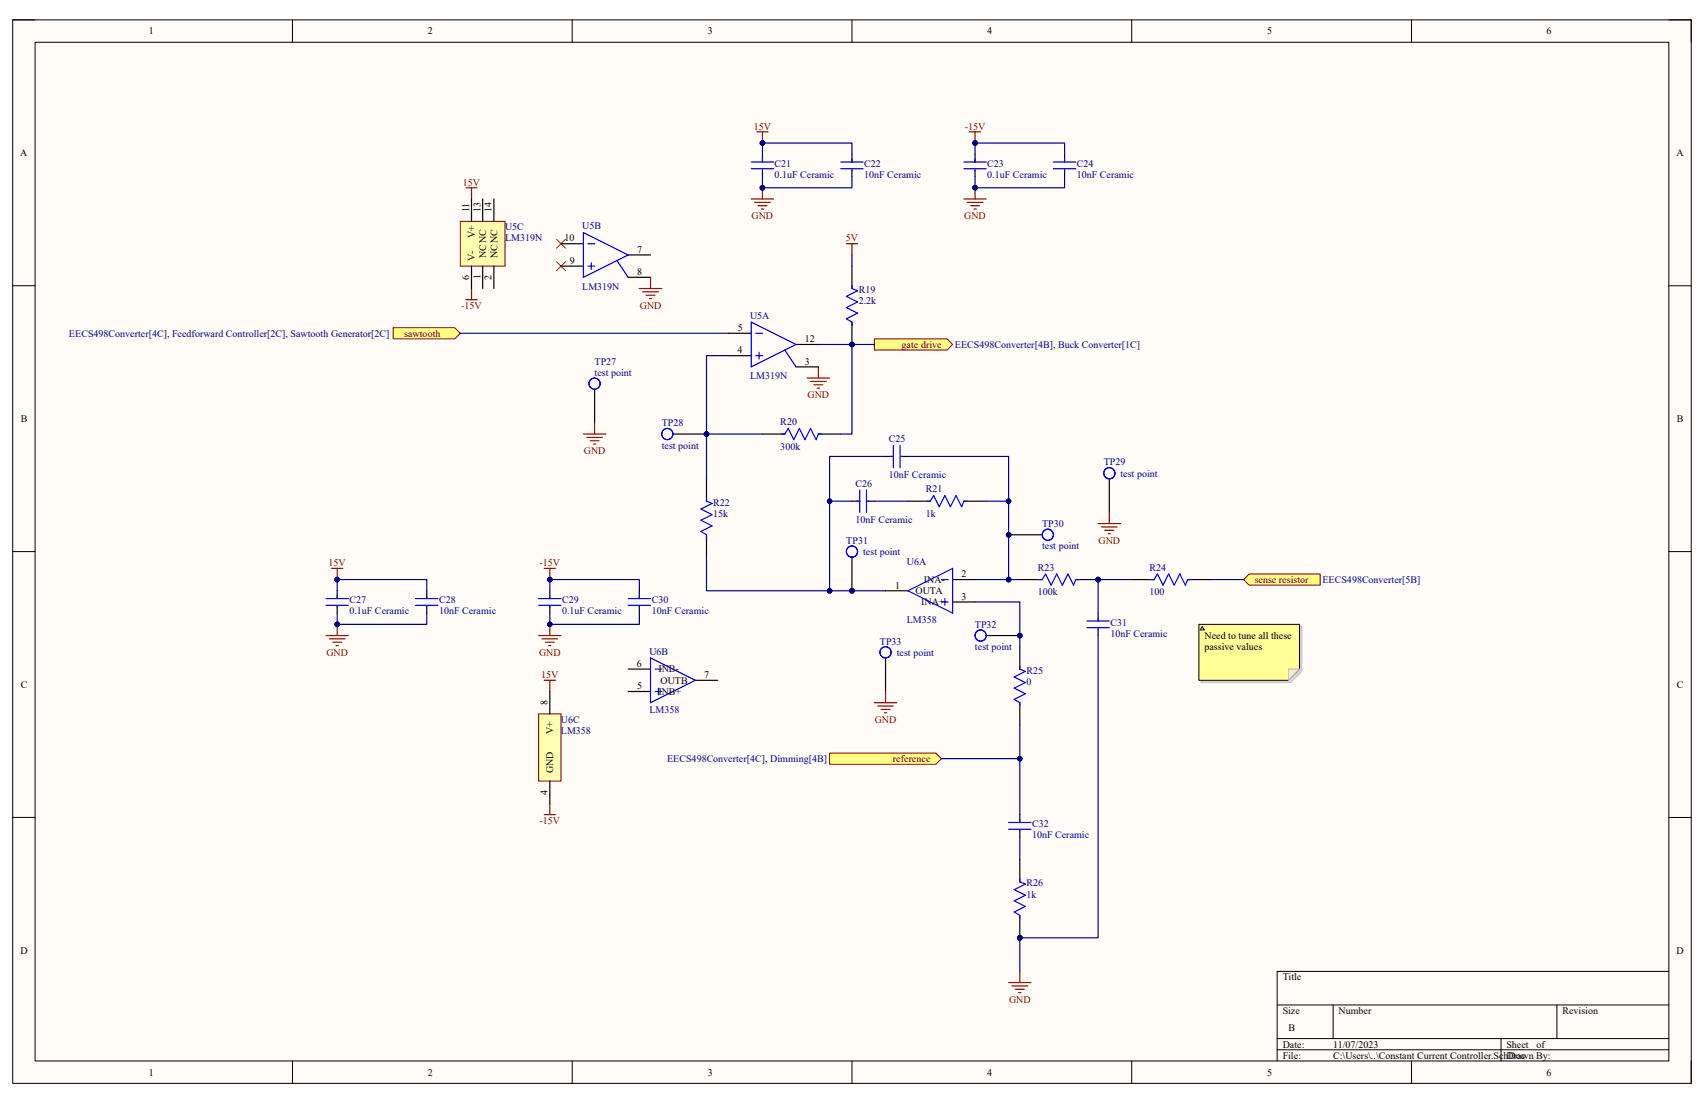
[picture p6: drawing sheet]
<svg xmlns="http://www.w3.org/2000/svg" width="432mm" height="279mm" viewBox="0 0 432 279" stroke-linecap="round" stroke-linejoin="round" font-family="sans-serif">
<path d="M3.2 5h425.4v269.4h-425.4z" fill-rule="evenodd" fill="#fffcf8"/>
<path d="M3.2 5h425.4v269.4h-425.4z" fill="none" stroke="#000" stroke-width=".25"/>
<path d="M8.9 10.7h414v258.1h-414z" fill-rule="evenodd" fill="#fffcf8"/>
<g fill="none" stroke="#000" stroke-width=".25">
<path d="M3.2 5h5.7M8.9 10.7h414v258.1h-414zM74.1 5v5.7M145 5v5.7M215.9 5v5.7M286.8 5v5.7M357.7 5v5.7M422.9 5h5.7v5.7M3.2 72.4h5.7M422.9 72.4h5.7M3.2 139.7h5.7M422.9 139.7h5.7"/>
<path d="M3.2 207.1h5.7M422.9 207.1h5.7M323.6 254.6h99.3M337.8 254.6v8.5M394.5 254.6v8.5M422.9 246.1h-99.3v22.6M74.1 268.7v5.7M145 268.7v5.7M215.9 268.7v5.7M286.8 268.7v5.7M323.6 263.1h99.3M323.6 265.9h99.3"/>
<path d="M357.7 268.8v5.6M380.4 263.1v5.7M428.6 268.8v5.6"/>
</g>
<path d="M315.1 146.8l1.4-1.4h18v2.8h-18z" fill-rule="evenodd" fill="#ffff80"/>
<path d="M315.1 146.8l1.4-1.4h18v2.8h-18z" fill="none" stroke="#800000" stroke-width=".25"/>
<path d="M255.6 248.9h5.7M256.4 249.7h4M257.3 250.6h2.3M258.1 251.4h.6M258.4 246.1v2.8" fill="none" stroke="#800000" stroke-width=".3"/>
<path d="M221.6 85.8h18.4l1.4 1.5-1.4 1.4h-18.4z" fill-rule="evenodd" fill="#ffff80"/>
<path d="M221.6 85.8h18.4l1.4 1.5-1.4 1.4h-18.4z" fill="none" stroke="#800000" stroke-width=".25"/>
<path d="M210.2 190.8h27l1.4 1.4-1.4 1.4h-27z" fill-rule="evenodd" fill="#ffff80"/>
<path d="M210.2 190.8h27l1.4 1.4-1.4 1.4h-27z" fill="none" stroke="#800000" stroke-width=".25"/>
<path d="M118.1 47.6h2.8M119.5 47.6v2.8M118.1 75.9h2.8M119.5 73.1v2.8M137.9 172.3h2.8M139.3 172.3v2.9M137.9 206.4h2.8M139.3 203.5v2.9" fill="none" stroke="#800000" stroke-width=".3"/>
<path d="M193.2 110h5.7M207.4 110h5.7M179 121.3v5.7M179 135.5v5.6M230.1 127h5.6M244.2 127h5.7M286.8 146.8h5.6M301 146.8h5.6" fill="none" stroke="#000" stroke-width=".3"/>
<path d="M198 110h.9l.8-1.5 1.4 2.9 1.5-2.9 1.4 2.9 1.4-2.9 1.4 2.9 .6-1.4h.8M179 126.1v.9l1.4 .5-2.8 1.4 2.8 1.5-2.8 1.4 2.8 1.4-2.8 1.4 1.4 .9v.8M234.9 127h.8l.9-1.5 1.4 2.9 1.4-2.9 1.4 2.9 1.5-2.9 1.4 2.9 .5-1.4h.9M291.6 146.8h.8l.9-1.4 1.4 2.8 1.4-2.8 1.5 2.8 1.4-2.8 1.4 2.8 .6-1.4h.8" fill="none" stroke="#00f" stroke-width=".3"/>
<circle cx="278.3" cy="146.8" r=".57" fill="#000080"/>
<circle cx="278.3" cy="146.8" r=".57" fill="none" stroke="#000080" stroke-width=".25"/>
<path d="M258.4 146.8h5.7M272.6 146.8h5.7" fill="none" stroke="#000" stroke-width=".3"/>
<circle cx="278.3" cy="146.8" r=".57" fill="#000080"/>
<circle cx="278.3" cy="146.8" r=".57" fill="none" stroke="#000080" stroke-width=".25"/>
<path d="M263.2 146.8h.9l.8-1.4 1.5 2.8 1.4-2.8 1.4 2.8 1.4-2.8 1.4 2.8 .6-1.4h.9" fill="none" stroke="#00f" stroke-width=".3"/>
<circle cx="258.4" cy="237.6" r=".57" fill="#000080"/>
<circle cx="258.4" cy="237.6" r=".57" fill="none" stroke="#000080" stroke-width=".25"/>
<path d="M258.4 231.9v5.7" fill="none" stroke="#000" stroke-width=".3"/>
<circle cx="258.4" cy="237.6" r=".57" fill="#000080"/>
<circle cx="258.4" cy="237.6" r=".57" fill="none" stroke="#000080" stroke-width=".25"/>
<path d="M224.4 115.6h2M228.4 115.6h1.7M215.9 127h2M219.9 127h1.7M278.3 155.3v2M278.3 159.3v1.7M258.4 206.4v1.9M258.4 210.3v1.7M258.4 217.7v5.7" fill="none" stroke="#000" stroke-width=".3"/>
<g fill="none" stroke="#00f" stroke-width=".3">
<path d="M225.5 115.6h.9M226.4 112.8v5.7M228.1 112.8v5.7M228.4 115.6h.3M217 127h.9M217.9 124.1v5.7M219.6 124.1v5.7M219.9 127h.2M275.4 157.3h5.7M275.4 159h5.7M278.3 156.5v.8M278.3 159.3v.3"/>
<path d="M255.6 208.3h5.7M255.6 210h5.7M258.4 207.5v.8M258.4 210.3v.3M258.4 222.5v.9l1.4 .5-2.8 1.5 2.8 1.4-2.8 1.4 2.8 1.4-2.8 1.4 1.4 .9v.8"/>
</g>
<path d="M99.6 83h15.6l1.4 1.4-1.4 1.4h-15.6z" fill-rule="evenodd" fill="#ffff80"/>
<path d="M99.6 83h15.6l1.4 1.4-1.4 1.4h-15.6z" fill="none" stroke="#800000" stroke-width=".25"/>
<path d="M204.5 95.8h5.7M205.4 96.6h4M206.2 97.5h2.3M207.1 98.3h.6M207.4 92.9v2.9" fill="none" stroke="#800000" stroke-width=".3"/>
<circle cx="179" cy="109.9" r=".57" fill="#000080"/>
<circle cx="179" cy="109.9" r=".57" fill="none" stroke="#000080" stroke-width=".25"/>
<path d="M170.5 110h8.5" fill="none" stroke="#000" stroke-width=".3"/>
<circle cx="179" cy="109.9" r=".57" fill="#000080"/>
<circle cx="179" cy="109.9" r=".57" fill="none" stroke="#000080" stroke-width=".25"/>
<g fill="none" stroke="#00f" stroke-width=".3">
<path d="M190.4 41h5.6M190.4 42.7h5.6M193.2 40.2v.8M193.2 43v.3M244.2 41h5.7M244.2 42.7h5.7M247.1 40.2v.8M247.1 43v.3"/>
<circle cx="150.7" cy="97.2" r="1.42"/>
<circle cx="169.1" cy="109.9" r="1.42"/>
</g>
<path d="M193.2 39.1v1.9M247.1 39.1v1.9M193.2 43v1.7M247.1 43v1.7M150.7 98.6v8.5" fill="none" stroke="#000" stroke-width=".3"/>
<path d="M191.8 33.4h2.8M193.2 33.4v2.8M147.8 109.9h5.7M148.7 110.8h4M149.5 111.6h2.3M150.4 112.5h.6M150.7 107.1v2.8" fill="none" stroke="#800000" stroke-width=".3"/>
<circle cx="193.2" cy="36.2" r=".57" fill="#000080"/>
<circle cx="193.2" cy="36.2" r=".57" fill="none" stroke="#000080" stroke-width=".25"/>
<path d="M245.7 33.4h2.8M247.1 33.4v2.8" fill="none" stroke="#800000" stroke-width=".3"/>
<circle cx="247.1" cy="36.2" r=".57" fill="#000080"/>
<circle cx="247.1" cy="36.2" r=".57" fill="none" stroke="#000080" stroke-width=".25"/>
<path d="M190.4 50.4h5.6M191.2 51.3h4M192.1 52.1h2.2M192.9 53h.6M193.2 47.6v2.8" fill="none" stroke="#800000" stroke-width=".3"/>
<circle cx="193.2" cy="47.6" r=".57" fill="#000080"/>
<circle cx="193.2" cy="47.6" r=".57" fill="none" stroke="#000080" stroke-width=".25"/>
<path d="M244.2 50.4h5.7M245.1 51.3h4M245.9 52.1h2.3M246.8 53h.6M247.1 47.6v2.8" fill="none" stroke="#800000" stroke-width=".3"/>
<circle cx="247.1" cy="47.6" r=".57" fill="#000080"/>
<circle cx="247.1" cy="47.6" r=".57" fill="none" stroke="#000080" stroke-width=".25"/>
<path d="M141 60.6l2.3 2.3M141 66.3l2.3 2.2M143.3 60.6l-2.3 2.3M143.3 66.3l-2.3 2.2" fill="none" stroke="#f00" stroke-width=".25"/>
<path d="M85.4 149.6v2M85.4 153.6v1.7M139.3 149.6v2M139.3 153.6v1.7" fill="none" stroke="#000" stroke-width=".3"/>
<path d="M82.6 151.6h5.7M82.6 153.3h5.7M85.4 150.8v.8M85.4 153.6v.3M136.5 151.6h5.7M136.5 153.3h5.7M139.3 150.8v.8M139.3 153.6v.3" fill="none" stroke="#00f" stroke-width=".3"/>
<path d="M84 144h2.9M85.4 144v2.8" fill="none" stroke="#800000" stroke-width=".3"/>
<circle cx="85.5" cy="146.8" r=".57" fill="#000080"/>
<circle cx="85.5" cy="146.8" r=".57" fill="none" stroke="#000080" stroke-width=".25"/>
<path d="M137.9 144h2.8M139.3 144v2.8" fill="none" stroke="#800000" stroke-width=".3"/>
<circle cx="139.3" cy="146.8" r=".57" fill="#000080"/>
<circle cx="139.3" cy="146.8" r=".57" fill="none" stroke="#000080" stroke-width=".25"/>
<path d="M85.4 158.2v2.8M82.6 161h5.7M83.5 161.8h3.9M84.3 162.7h2.3M85.2 163.5h.5" fill="none" stroke="#800000" stroke-width=".3"/>
<circle cx="85.5" cy="158.2" r=".57" fill="#000080"/>
<circle cx="85.5" cy="158.2" r=".57" fill="none" stroke="#000080" stroke-width=".25"/>
<path d="M139.3 158.2v2.8M136.5 161h5.7M137.3 161.8h4M138.2 162.7h2.3M139 163.5h.6" fill="none" stroke="#800000" stroke-width=".3"/>
<circle cx="139.3" cy="158.2" r=".57" fill="#000080"/>
<circle cx="139.3" cy="158.2" r=".57" fill="none" stroke="#000080" stroke-width=".25"/>
<path d="M142.2 67.4h5.6M142.2 61.7h5.6M159.2 70.2h5.6M159.2 64.6h5.6M184.7 90.1h5.7M184.7 84.4h5.7M201.7 87.3h5.7M201.7 92.9h5.7" fill="none" stroke="#000" stroke-width=".3"/>
<path d="M147.8 58.9l11.4 5.7-11.4 5.6zM149 61.7h1.7M149 67.4h1.7M149.8 66.6v1.7M156.3 66l2.9 4.2M190.4 81.6l11.3 5.7-11.3 5.6zM191.5 84.4h1.7M191.5 90.1h1.7M192.4 89.2v1.8M198.9 88.7l2.8 4.2" fill="none" stroke="#00f" stroke-width=".3"/>
<path d="M116.6 56.1h11.4v11.3h-11.4z" fill-rule="evenodd" fill="#ffffb0"/>
<path d="M116.6 56.1h11.4v11.3h-11.4z" fill="none" stroke="#800000" stroke-width=".25"/>
<path d="M119.5 50.4v5.7M122.3 50.4v5.7M125.1 50.4v5.7M119.5 67.4v5.7M122.3 67.4v5.7M125.1 67.4v5.7M224.4 149.6h5.7M241.4 152.5h5.7M241.4 146.8h5.7M159.2 169.5h5.6M159.2 175.2h5.6M176.2 172.3h5.7" fill="none" stroke="#000" stroke-width=".3"/>
<path d="M162 73.1h5.7M162.9 73.9h3.9M163.7 74.8h2.3M164.6 75.6h.5M164.8 70.2v2.9" fill="none" stroke="#800000" stroke-width=".3"/>
<path d="M230.1 149.6l11.3-5.6v11.3zM238.6 146.8h1.7M238.6 152.5h1.7M239.4 151.6v1.7M164.8 166.7l11.4 5.6-11.4 5.7zM166 169.5h1.7M166 175.2h1.7M166.8 174.3v1.7" fill="none" stroke="#00f" stroke-width=".3"/>
<path d="M136.5 180.8h5.7v17.1h-5.7z" fill-rule="evenodd" fill="#ffffb0"/>
<path d="M136.5 180.8h5.7v17.1h-5.7z" fill="none" stroke="#800000" stroke-width=".25"/>
<path d="M139.3 175.2v5.6M139.3 197.9v5.6" fill="none" stroke="#000" stroke-width=".3"/>
<path d="M214.5 61.7h2.8M215.9 61.7v2.9" fill="none" stroke="#800000" stroke-width=".3"/>
<circle cx="215.9" cy="87.3" r=".57" fill="#000080"/>
<circle cx="215.9" cy="87.3" r=".57" fill="none" stroke="#000080" stroke-width=".25"/>
<path d="M215.9 81.6v5.7" fill="none" stroke="#000" stroke-width=".3"/>
<circle cx="215.9" cy="87.3" r=".57" fill="#000080"/>
<circle cx="215.9" cy="87.3" r=".57" fill="none" stroke="#000080" stroke-width=".25"/>
<path d="M215.9 67.4v5.7M224.4 166.7v8.5M258.4 163.8v5.7M258.4 178v5.7" fill="none" stroke="#000" stroke-width=".3"/>
<g fill="none" stroke="#00f" stroke-width=".3">
<path d="M215.9 72.2v.9l1.4 .5-2.8 1.5 2.8 1.4-2.8 1.4 2.8 1.4-2.8 1.4 1.4 .9v.8M258.4 168.6v.9l1.4 .6-2.8 1.4 2.8 1.4-2.8 1.4 2.8 1.4-2.8 1.5 1.4 .8v.8"/>
<circle cx="224.4" cy="165.2" r="1.42"/>
</g>
<path d="M221.6 178h5.6M222.4 178.8h4M223.3 179.7h2.2M224.4 175.2v2.8M224.1 180.6h.6" fill="none" stroke="#800000" stroke-width=".3"/>
<circle cx="215.9" cy="149.6" r=".57" fill="#000080"/>
<circle cx="215.9" cy="149.6" r=".57" fill="none" stroke="#000080" stroke-width=".25"/>
<path d="M215.9 141.1v8.5" fill="none" stroke="#000" stroke-width=".3"/>
<circle cx="215.9" cy="149.6" r=".57" fill="#000080"/>
<circle cx="215.9" cy="149.6" r=".57" fill="none" stroke="#000080" stroke-width=".25"/>
<circle cx="215.9" cy="139.7" r="1.42" fill="none" stroke="#00f" stroke-width=".3"/>
<circle cx="258.4" cy="161" r=".57" fill="#000080"/>
<circle cx="258.4" cy="161" r=".57" fill="none" stroke="#000080" stroke-width=".25"/>
<path d="M249.9 161h8.5" fill="none" stroke="#000" stroke-width=".3"/>
<circle cx="258.4" cy="161" r=".57" fill="#000080"/>
<circle cx="258.4" cy="161" r=".57" fill="none" stroke="#000080" stroke-width=".25"/>
<circle cx="248.5" cy="161" r="1.42" fill="none" stroke="#00f" stroke-width=".3"/>
<circle cx="255.6" cy="135.5" r=".57" fill="#000080"/>
<circle cx="255.6" cy="135.5" r=".57" fill="none" stroke="#000080" stroke-width=".25"/>
<path d="M255.6 135.5h8.5" fill="none" stroke="#000" stroke-width=".3"/>
<circle cx="255.6" cy="135.5" r=".57" fill="#000080"/>
<circle cx="255.6" cy="135.5" r=".57" fill="none" stroke="#000080" stroke-width=".25"/>
<g fill="none" stroke="#00f" stroke-width=".3">
<path d="M213.1 41h5.6M213.1 42.7h5.6M215.9 40.2v.8M215.9 43v.3M266.9 41h5.7M266.9 42.7h5.7M269.8 40.2v.8M269.8 43v.3M105.3 151.6h5.7M105.3 153.3h5.7M108.1 150.8v.8M108.1 153.6v.3"/>
<path d="M159.2 151.6h5.6M159.2 153.3h5.6M162 150.8v.8M162 153.6v.3"/>
<circle cx="281.1" cy="119.9" r="1.42"/>
<circle cx="265.5" cy="135.5" r="1.42"/>
</g>
<path d="M215.9 39.1v1.9M269.8 39.1v1.9M215.9 43v1.7M269.8 43v1.7M281.1 121.3v8.5M108.1 149.6v2M108.1 153.6v1.7M162 149.6v2M162 153.6v1.7" fill="none" stroke="#000" stroke-width=".3"/>
<path d="M278.3 132.6h5.6M279.1 133.5h4M280 134.3h2.2M280.8 135.2h.6M281.1 129.8v2.8" fill="none" stroke="#800000" stroke-width=".3"/>
<path d="M207.4 87.3h8.5v22.7h-2.8" fill="none" stroke="#000080" stroke-width=".3"/>
<circle cx="215.9" cy="87.3" r=".57" fill="#000080"/>
<circle cx="215.9" cy="87.3" r=".57" fill="none" stroke="#000080" stroke-width=".25"/>
<path d="M215.9 127h-5.7v22.6" fill="none" stroke="#000080" stroke-width=".3"/>
<circle cx="210.2" cy="127" r=".57" fill="#000080"/>
<circle cx="210.2" cy="127" r=".57" fill="none" stroke="#000080" stroke-width=".25"/>
<circle cx="210.2" cy="149.6" r=".57" fill="#000080"/>
<circle cx="210.2" cy="149.6" r=".57" fill="none" stroke="#000080" stroke-width=".25"/>
<path d="M224.4 115.6h-14.2v11.4M221.6 127h8.5" fill="none" stroke="#000080" stroke-width=".3"/>
<circle cx="210.2" cy="127" r=".57" fill="#000080"/>
<circle cx="210.2" cy="127" r=".57" fill="none" stroke="#000080" stroke-width=".25"/>
<path d="M249.9 127h5.7" fill="none" stroke="#000080" stroke-width=".3"/>
<circle cx="255.6" cy="127" r=".57" fill="#000080"/>
<circle cx="255.6" cy="127" r=".57" fill="none" stroke="#000080" stroke-width=".25"/>
<path d="M247.1 146.8h8.5" fill="none" stroke="#000080" stroke-width=".3"/>
<circle cx="255.6" cy="146.8" r=".57" fill="#000080"/>
<circle cx="255.6" cy="146.8" r=".57" fill="none" stroke="#000080" stroke-width=".25"/>
<path d="M278.3 146.8v8.5M258.4 212v5.7" fill="none" stroke="#000080" stroke-width=".3"/>
<circle cx="278.3" cy="146.8" r=".57" fill="#000080"/>
<circle cx="278.3" cy="146.8" r=".57" fill="none" stroke="#000080" stroke-width=".25"/>
<path d="M258.4 237.6v8.5" fill="none" stroke="#000080" stroke-width=".3"/>
<circle cx="258.4" cy="237.6" r=".57" fill="#000080"/>
<circle cx="258.4" cy="237.6" r=".57" fill="none" stroke="#000080" stroke-width=".25"/>
<path d="M238.6 192.2h19.8" fill="none" stroke="#000080" stroke-width=".3"/>
<circle cx="258.4" cy="192.2" r=".57" fill="#000080"/>
<circle cx="258.4" cy="192.2" r=".57" fill="none" stroke="#000080" stroke-width=".25"/>
<path d="M215.9 87.3h5.7" fill="none" stroke="#000080" stroke-width=".3"/>
<circle cx="215.9" cy="87.3" r=".57" fill="#000080"/>
<circle cx="215.9" cy="87.3" r=".57" fill="none" stroke="#000080" stroke-width=".25"/>
<path d="M255.6 146.8h2.8" fill="none" stroke="#000080" stroke-width=".3"/>
<circle cx="255.6" cy="146.8" r=".57" fill="#000080"/>
<circle cx="255.6" cy="146.8" r=".57" fill="none" stroke="#000080" stroke-width=".25"/>
<path d="M278.3 146.8h8.5M306.6 146.8h8.5" fill="none" stroke="#000080" stroke-width=".3"/>
<circle cx="278.3" cy="146.8" r=".57" fill="#000080"/>
<circle cx="278.3" cy="146.8" r=".57" fill="none" stroke="#000080" stroke-width=".25"/>
<path d="M230.1 115.6h25.5v31.2" fill="none" stroke="#000080" stroke-width=".3"/>
<circle cx="255.6" cy="127" r=".57" fill="#000080"/>
<circle cx="255.6" cy="127" r=".57" fill="none" stroke="#000080" stroke-width=".25"/>
<circle cx="255.6" cy="135.5" r=".57" fill="#000080"/>
<circle cx="255.6" cy="135.5" r=".57" fill="none" stroke="#000080" stroke-width=".25"/>
<circle cx="255.6" cy="146.8" r=".57" fill="#000080"/>
<circle cx="255.6" cy="146.8" r=".57" fill="none" stroke="#000080" stroke-width=".25"/>
<path d="M278.3 161v76.6h-19.9" fill="none" stroke="#000080" stroke-width=".3"/>
<circle cx="258.4" cy="237.6" r=".57" fill="#000080"/>
<circle cx="258.4" cy="237.6" r=".57" fill="none" stroke="#000080" stroke-width=".25"/>
<path d="M215.9 64.6v2.8M116.6 84.4h68.1M247.1 152.5h11.3v11.3" fill="none" stroke="#000080" stroke-width=".3"/>
<circle cx="258.4" cy="161" r=".57" fill="#000080"/>
<circle cx="258.4" cy="161" r=".57" fill="none" stroke="#000080" stroke-width=".25"/>
<path d="M258.4 183.7v22.7" fill="none" stroke="#000080" stroke-width=".3"/>
<circle cx="258.4" cy="192.2" r=".57" fill="#000080"/>
<circle cx="258.4" cy="192.2" r=".57" fill="none" stroke="#000080" stroke-width=".25"/>
<path d="M184.7 90.1h-5.7v19.9h14.2" fill="none" stroke="#000080" stroke-width=".3"/>
<circle cx="179" cy="109.9" r=".57" fill="#000080"/>
<circle cx="179" cy="109.9" r=".57" fill="none" stroke="#000080" stroke-width=".25"/>
<path d="M210.2 149.6h14.2" fill="none" stroke="#000080" stroke-width=".3"/>
<circle cx="210.2" cy="149.6" r=".57" fill="#000080"/>
<circle cx="210.2" cy="149.6" r=".57" fill="none" stroke="#000080" stroke-width=".25"/>
<circle cx="215.9" cy="149.6" r=".57" fill="#000080"/>
<circle cx="215.9" cy="149.6" r=".57" fill="none" stroke="#000080" stroke-width=".25"/>
<path d="M179 110v11.3" fill="none" stroke="#000080" stroke-width=".3"/>
<circle cx="179" cy="109.9" r=".57" fill="#000080"/>
<circle cx="179" cy="109.9" r=".57" fill="none" stroke="#000080" stroke-width=".25"/>
<path d="M179 141.1v8.5h31.2" fill="none" stroke="#000080" stroke-width=".3"/>
<circle cx="210.2" cy="149.6" r=".57" fill="#000080"/>
<circle cx="210.2" cy="149.6" r=".57" fill="none" stroke="#000080" stroke-width=".25"/>
<path d="M193.2 36.2h22.7v2.9" fill="none" stroke="#000080" stroke-width=".3"/>
<circle cx="193.2" cy="36.2" r=".57" fill="#000080"/>
<circle cx="193.2" cy="36.2" r=".57" fill="none" stroke="#000080" stroke-width=".25"/>
<path d="M215.9 44.7v2.9h-22.7" fill="none" stroke="#000080" stroke-width=".3"/>
<circle cx="193.2" cy="47.6" r=".57" fill="#000080"/>
<circle cx="193.2" cy="47.6" r=".57" fill="none" stroke="#000080" stroke-width=".25"/>
<path d="M247.1 36.2h22.7v2.9" fill="none" stroke="#000080" stroke-width=".3"/>
<circle cx="247.1" cy="36.2" r=".57" fill="#000080"/>
<circle cx="247.1" cy="36.2" r=".57" fill="none" stroke="#000080" stroke-width=".25"/>
<path d="M269.8 44.7v2.9h-22.7" fill="none" stroke="#000080" stroke-width=".3"/>
<circle cx="247.1" cy="47.6" r=".57" fill="#000080"/>
<circle cx="247.1" cy="47.6" r=".57" fill="none" stroke="#000080" stroke-width=".25"/>
<path d="M85.4 146.8h22.7v2.8" fill="none" stroke="#000080" stroke-width=".3"/>
<circle cx="85.5" cy="146.8" r=".57" fill="#000080"/>
<circle cx="85.5" cy="146.8" r=".57" fill="none" stroke="#000080" stroke-width=".25"/>
<path d="M108.1 155.3v2.9h-22.7" fill="none" stroke="#000080" stroke-width=".3"/>
<circle cx="85.5" cy="158.2" r=".57" fill="#000080"/>
<circle cx="85.5" cy="158.2" r=".57" fill="none" stroke="#000080" stroke-width=".25"/>
<path d="M139.3 146.8h22.7v2.8" fill="none" stroke="#000080" stroke-width=".3"/>
<circle cx="139.3" cy="146.8" r=".57" fill="#000080"/>
<circle cx="139.3" cy="146.8" r=".57" fill="none" stroke="#000080" stroke-width=".25"/>
<path d="M85.4 146.8v2.8" fill="none" stroke="#000080" stroke-width=".3"/>
<circle cx="85.5" cy="146.8" r=".57" fill="#000080"/>
<circle cx="85.5" cy="146.8" r=".57" fill="none" stroke="#000080" stroke-width=".25"/>
<path d="M85.4 155.3v2.9" fill="none" stroke="#000080" stroke-width=".3"/>
<circle cx="85.5" cy="158.2" r=".57" fill="#000080"/>
<circle cx="85.5" cy="158.2" r=".57" fill="none" stroke="#000080" stroke-width=".25"/>
<path d="M139.3 146.8v2.8" fill="none" stroke="#000080" stroke-width=".3"/>
<circle cx="139.3" cy="146.8" r=".57" fill="#000080"/>
<circle cx="139.3" cy="146.8" r=".57" fill="none" stroke="#000080" stroke-width=".25"/>
<path d="M139.3 155.3v2.9h22.7v-2.9" fill="none" stroke="#000080" stroke-width=".3"/>
<circle cx="139.3" cy="158.2" r=".57" fill="#000080"/>
<circle cx="139.3" cy="158.2" r=".57" fill="none" stroke="#000080" stroke-width=".25"/>
<path d="M193.2 36.2v2.9" fill="none" stroke="#000080" stroke-width=".3"/>
<circle cx="193.2" cy="36.2" r=".57" fill="#000080"/>
<circle cx="193.2" cy="36.2" r=".57" fill="none" stroke="#000080" stroke-width=".25"/>
<path d="M193.2 44.7v2.9" fill="none" stroke="#000080" stroke-width=".3"/>
<circle cx="193.2" cy="47.6" r=".57" fill="#000080"/>
<circle cx="193.2" cy="47.6" r=".57" fill="none" stroke="#000080" stroke-width=".25"/>
<path d="M247.1 36.2v2.9" fill="none" stroke="#000080" stroke-width=".3"/>
<circle cx="247.1" cy="36.2" r=".57" fill="#000080"/>
<circle cx="247.1" cy="36.2" r=".57" fill="none" stroke="#000080" stroke-width=".25"/>
<path d="M247.1 44.7v2.9" fill="none" stroke="#000080" stroke-width=".3"/>
<circle cx="247.1" cy="47.6" r=".57" fill="#000080"/>
<circle cx="247.1" cy="47.6" r=".57" fill="none" stroke="#000080" stroke-width=".25"/>
<path d="M304.4 158.7h25.5v11.4l-2.9 2.8h-22.6z" fill-rule="evenodd" fill="#e0ddd7"/>
<path d="M304.4 158.7h25.5v11.4l-2.9 2.8h-22.6z" fill="none" stroke="#bfbdba" stroke-width=".25"/>
<path d="M303.8 158.2h25.5v11.3l-2.8 2.8h-22.7z" fill-rule="evenodd" fill="#ffff96"/>
<path d="M303.8 158.2h25.5v11.3l-2.8 2.8h-22.7z" fill="none" stroke="#000" stroke-width=".25"/>
<path d="M326.5 169.5h2.8l-2.8 2.8z" fill="#f2f0d8"/>
<path d="M326.5 169.5h2.8l-2.8 2.8z" fill="none" stroke="#bfbdba" stroke-width=".25"/>
<path d="M304.6 158.7l.6 .9h-1.1z" fill="#ffcc78"/>
<path d="M304.6 158.7l.6 .9h-1.1z" fill="none" stroke="#300" stroke-width=".25"/>
<g font-size="2.5">
<text x="37.7" y="8.7">1</text>
<text x="108.4" y="8.7">2</text>
<text x="179.4" y="8.7">3</text>
<text x="250.1" y="8.7">4</text>
<text x="321.1" y="8.7">5</text>
<text x="391.9" y="8.7">6</text>
<text x="5.1" y="39.6">A</text>
<text x="424.8" y="39.6">A</text>
<text x="118.9" y="53.8" transform="rotate(-90 118.9 53.8)">11</text>
<text x="121.8" y="53.8" transform="rotate(-90 121.8 53.8)">13</text>
<text x="124.6" y="53.8" transform="rotate(-90 124.6 53.8)">14</text>
<text x="120.4" y="66" transform="rotate(-90 120.4 66)">V-</text>
<text x="120.4" y="60.3" transform="rotate(-90 120.4 60.3)">V+</text>
<text x="123.2" y="65.4" transform="rotate(-90 123.2 65.4)">NCNC</text>
<text x="126" y="65.4" transform="rotate(-90 126 65.4)">NCNC</text>
<text x="143.1" y="61.2">10</text>
<text x="161.5" y="64">7</text>
<text x="118.9" y="70.9" transform="rotate(-90 118.9 70.9)">6</text>
<text x="121.8" y="70.7" transform="rotate(-90 121.8 70.7)">1</text>
<text x="124.6" y="70.9" transform="rotate(-90 124.6 70.9)">2</text>
<text x="144.4" y="66.8">9</text>
<text x="161.5" y="69.7">8</text>
<text x="187" y="83.9">5</text>
<text x="186.9" y="89.5">4</text>
<text x="204" y="86.7">12</text>
<text x="204" y="92.4">3</text>
<text x="5.2" y="106.9">B</text>
<text x="424.9" y="106.9">B</text>
<text x="226.8" y="149.1">1</text>
<text x="234.1" y="147.7">INA-</text>
<text x="243.7" y="146.3">2</text>
<text x="232" y="150.5">OUTA</text>
<text x="233.5" y="153.3">INA+</text>
<text x="243.7" y="151.9">3</text>
<text x="305.2" y="161.8">Need to tune all these</text>
<text x="305.2" y="164.7">passive values</text>
<text x="161.4" y="169">6</text>
<text x="166.8" y="170.3">INB-</text>
<text x="167.4" y="173.2">OUTB</text>
<text x="178.4" y="171.8">7</text>
<text x="5.2" y="174.2">C</text>
<text x="138.8" y="178.6" transform="rotate(-90 138.8 178.6)">8</text>
<text x="161.5" y="174.6">5</text>
<text x="166.8" y="176">INB+</text>
<text x="424.9" y="174.2">C</text>
<text x="140.2" y="186.1" transform="rotate(-90 140.2 186.1)">V+</text>
<text x="140.2" y="195.9" transform="rotate(-90 140.2 195.9)">GND</text>
<text x="138.8" y="201.3" transform="rotate(-90 138.8 201.3)">4</text>
<text x="5.2" y="241.6">D</text>
<text x="424.9" y="241.6">D</text>
<text x="325" y="248.3">Title</text>
<text x="325" y="256.8">Size</text>
<text x="339.2" y="256.8">Number</text>
<text x="395.9" y="256.8">Revision</text>
<text x="326.5" y="261.1">B</text>
<text x="325" y="265.3">Date:</text>
<text x="325" y="268.2">File:</text>
<text x="337.8" y="268.2">C:\Users\..\Constant Current Controller.SchDoc</text>
<text x="337.8" y="265.3">11/07/2023</text>
<text x="381.7" y="265.3">Sheet</text>
<text x="381.8" y="268.2">Drawn By:</text>
<text x="389.3" y="265.3">of</text>
<text x="37.7" y="272.5">1</text>
<text x="108.4" y="272.5">2</text>
<text x="179.4" y="272.5">3</text>
<text x="250.1" y="272.5">4</text>
<text x="321.1" y="272.5">5</text>
<text x="391.9" y="272.5">6</text>
</g>
<g font-size="2.5" fill="#800000">
<text x="191" y="32.9">15V</text>
<text x="244.5" y="32.9">-15V</text>
<text x="117.3" y="47">15V</text>
<text x="190.5" y="55.5">GND</text>
<text x="244.3" y="55.5">GND</text>
<text x="214.3" y="61.2">5V</text>
<text x="116.8" y="78.2">-15V</text>
<text x="162.1" y="78.2">GND</text>
<text x="102.4" y="85.3">sawtooth</text>
<text x="228.5" y="88.1">gate drive</text>
<text x="204.6" y="100.9">GND</text>
<text x="148" y="115.1">GND</text>
<text x="278.4" y="137.8">GND</text>
<text x="83.3" y="143.4">15V</text>
<text x="136.7" y="143.4">-15V</text>
<text x="318" y="147.7">sense resistor</text>
<text x="82.7" y="166.1">GND</text>
<text x="136.6" y="166.1">GND</text>
<text x="137.1" y="171.8">15V</text>
<text x="221.7" y="183.1">GND</text>
<text x="226.3" y="193">reference</text>
<text x="136.7" y="208.7">-15V</text>
<text x="255.7" y="254">GND</text>
</g>
<g font-size="2.5" fill="#000080">
<text x="196.3" y="42.2">C21</text>
<text x="196.3" y="45">0.1uF Ceramic</text>
<text x="219" y="42.2">C22</text>
<text x="219" y="45">10nF Ceramic</text>
<text x="250.2" y="42.2">C23</text>
<text x="250.2" y="45">0.1uF Ceramic</text>
<text x="272.9" y="42.2">C24</text>
<text x="272.9" y="45">10nF Ceramic</text>
<text x="128" y="58.3">U5C</text>
<text x="147.5" y="58.1">U5B</text>
<text x="128" y="61.2">LM319N</text>
<text x="147.5" y="73.4">LM319N</text>
<text x="217.6" y="74.3">R19</text>
<text x="217.6" y="77.1">2.2k</text>
<text x="190.1" y="80.8">U5A</text>
<text x="17.5" y="85.3">EECS498Converter[4C], Feedforward Controller[2C], Sawtooth Generator[2C]</text>
<text x="242" y="88.1">EECS498Converter[4B], Buck Converter[1C]</text>
<text x="150.7" y="92.4">TP27</text>
<text x="150.7" y="95.2">test point</text>
<text x="190.1" y="96.1">LM319N</text>
<text x="167.7" y="108">TP28</text>
<text x="197.7" y="107.7">R20</text>
<text x="167.7" y="113.7">test point</text>
<text x="197.7" y="113.9">300k</text>
<text x="225.3" y="111.9">C25</text>
<text x="279.7" y="117.9">TP29</text>
<text x="216.7" y="123.3">C26</text>
<text x="225.3" y="121">10nF Ceramic</text>
<text x="234.6" y="124.7">R21</text>
<text x="283.9" y="120.7">test point</text>
<text x="180.7" y="128.1">R22</text>
<text x="180.7" y="130.9">15k</text>
<text x="234.6" y="130.9">1k</text>
<text x="214.5" y="137.8">TP31</text>
<text x="216.7" y="132.4">10nF Ceramic</text>
<text x="264.1" y="133.5">TP30</text>
<text x="218.7" y="140.6">test point</text>
<text x="229.8" y="143.1">U6A</text>
<text x="264.1" y="139.1">test point</text>
<text x="263" y="144.6">R23</text>
<text x="291.3" y="144.6">R24</text>
<text x="335.1" y="147.7">EECS498Converter[5B]</text>
<text x="88.6" y="152.8">C27</text>
<text x="88.6" y="155.6">0.1uF Ceramic</text>
<text x="111.3" y="152.8">C28</text>
<text x="111.3" y="155.6">10nF Ceramic</text>
<text x="142.5" y="152.8">C29</text>
<text x="142.5" y="155.6">0.1uF Ceramic</text>
<text x="165.1" y="152.8">C30</text>
<text x="165.1" y="155.6">10nF Ceramic</text>
<text x="263" y="150.8">100k</text>
<text x="291.3" y="150.8">100</text>
<text x="229.8" y="157.9">LM358</text>
<text x="247.1" y="159">TP32</text>
<text x="281.4" y="158.5">C31</text>
<text x="281.4" y="161.3">10nF Ceramic</text>
<text x="164.5" y="165.8">U6B</text>
<text x="223" y="163.3">TP33</text>
<text x="227.2" y="166.1">test point</text>
<text x="247.1" y="164.7">test point</text>
<text x="260.1" y="170.6">R25</text>
<text x="260.1" y="173.5">0</text>
<text x="142.2" y="183.1">U6C</text>
<text x="142.2" y="186">LM358</text>
<text x="164.5" y="180.6">LM358</text>
<text x="169" y="193">EECS498Converter[4C], Dimming[4B]</text>
<text x="261.5" y="209.5">C32</text>
<text x="261.5" y="212.3">10nF Ceramic</text>
<text x="260.1" y="224.5">R26</text>
<text x="260.1" y="227.4">1k</text>
</g>
</svg>
